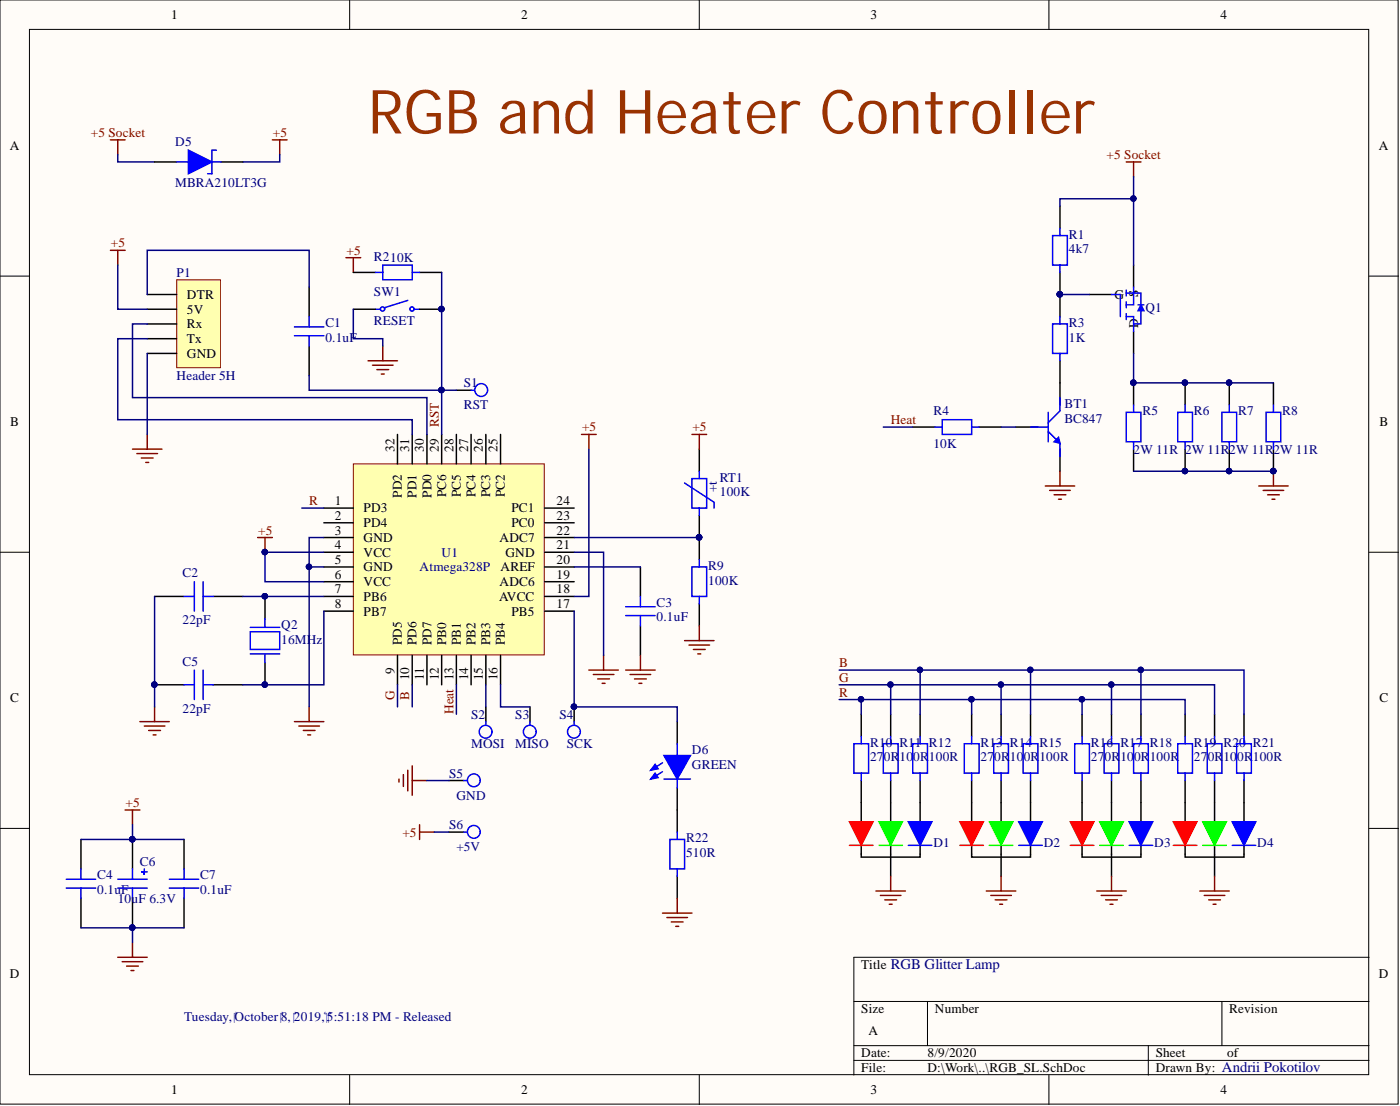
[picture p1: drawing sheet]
<svg xmlns="http://www.w3.org/2000/svg" width="241mm" height="190mm" viewBox="0 0 241 190" stroke-linecap="round" stroke-linejoin="round" font-family="sans-serif">
<g fill="#fffcf8" stroke="#000" stroke-width=".17">
<path d="M0 0h241v190.2h-241z"/>
<path d="M5.1 5.1h230.8v180h-230.8z"/>
</g>
<g fill="none" stroke="#000" stroke-width=".17">
<path d="M60.3 0v5.1M120.5 0v5.1M180.8 0v5.1M0 47.6h5.1M236 47.6h5.1M0 95.1h5.1M236 95.1h5.1M0 142.7h5.1M236 142.7h5.1M147.2 172.5h88.8M159.9 172.5v7.6M210.6 172.5v7.6"/>
<path d="M236 164.9h-88.8v20.3M60.3 185.2v5.1M120.5 185.2v5.1M147.2 180.1h88.8M147.2 182.6h88.8M180.8 185.2v5.1M197.9 180.1v5.1"/>
</g>
<path d="M59.6 44.4h2.6M60.9 44.4v2.5M66 59.6v2.5M63.4 62.1h5.1M64.2 62.9h3.5M65 63.7h2M65.7 64.4h.5" fill="none" stroke="#800000" stroke-width=".25"/>
<path d="M53.3 49.5v5M53.3 59.6v5.1M60.9 46.9h3.8M60.9 53.3h3.8M72.3 46.9h3.8M72.3 53.3h3.8" fill="none" stroke="#000" stroke-width=".25"/>
<g fill="none" stroke="#00f" stroke-width=".25">
<path d="M50.7 56.3h5.1M50.7 57.8h5.1M53.3 54.5v1.8M53.3 57.8v1.8M64.7 46.9h1.3M64.7 53.3h.8M66 45.7h5v2.5h-5zM70.3 51.7l-4.1 1.3M71 46.9h1.3M71.6 53.3h.7"/>
<circle cx="65.9" cy="53.2" r=".37"/>
<circle cx="71" cy="53.2" r=".37"/>
</g>
<circle cx="76.1" cy="53.2" r=".47" fill="#000080" stroke="#000080" stroke-width=".17"/>
<path d="M60.9 79.9h32.9v32.9h-32.9z" fill="#ffffb0" stroke="#800000" stroke-width=".17"/>
<g fill="none" stroke="#000" stroke-width=".25">
<path d="M182.7 35.5v3.8M182.7 46.9v7.6M68.5 74.8v5.1M71 74.8v5.1M73.6 74.8v5.1M76.1 74.8v5.1M78.7 74.8v5.1M81.2 74.8v5.1M83.7 74.8v5.1M86.3 74.8v5.1M157.3 73.6h3.8M168.7 73.6h3.8"/>
<path d="M182.7 62.1v3.8M55.8 87.5h5.1M55.8 90h5.1M55.8 92.6h5.1M55.8 95.1h5.1M55.8 97.7h5.1M93.9 87.5h5.1M93.9 90h5.1M93.9 92.6h5.1M93.9 95.1h5.1M93.9 97.7h5.1M110.4 97.7v5"/>
<path d="M26.6 102.7h5.1M26.6 118h5.1M36.8 102.7h5.1M36.8 118h5.1M45.7 102.7v3.8M45.7 114.1v3.9M55.8 100.2h5.1M55.8 102.7h5.1M55.8 105.3h5.1M68.5 112.9v5.1M71 112.9v5.1M73.6 112.9v5.1"/>
<path d="M76.1 112.9v5.1M78.7 112.9v5.1M81.2 112.9v5.1M83.7 112.9v5.1M86.3 112.9v5.1M93.9 100.2h5.1M93.9 102.7h5.1M93.9 105.3h5.1M110.4 107.8v5.1M148.4 138.2v3.9M14 144.6v5.1M14 154.7v5.1"/>
<path d="M148.4 145.6v1.5"/>
</g>
<g fill="none" stroke="#800000" stroke-width=".25">
<path d="M100.2 74.8h2.6M101.5 74.8v2.6M44.4 92.6h2.5M45.7 92.6v2.5M107.8 115.4h5.1M108.6 116.2h3.6M109.4 116.9h2M110.1 117.7h.5M110.4 112.9v2.5M21.6 139.5h2.5M22.8 139.5v2.6M24.1 124.3h5.1"/>
<path d="M24.9 125.1h3.5M25.6 125.8h2.1M26.4 126.6h.5M26.6 121.8v2.5M50.7 124.3h5.1M51.5 125.1h3.6M52.3 125.8h2M53 126.6h.5M53.3 121.8v2.5M68.8 134.2v.5M69.5 133.4v2.1M70.3 132.7v3.5"/>
<path d="M71 131.9v5.1M71 134.4h2.6M72.3 142.1v2.5M72.3 143.3h2.6M20.3 164.9h5.1M21.1 165.6h3.5M21.8 166.4h2.1M22.6 167.2h.5M22.8 162.3v2.6"/>
</g>
<g fill="#000080" stroke="#000080" stroke-width=".17">
<circle cx="45.6" cy="95.1" r=".47"/>
<circle cx="45.6" cy="102.7" r=".47"/>
<circle cx="45.6" cy="117.9" r=".47"/>
<circle cx="26.6" cy="117.9" r=".47"/>
<circle cx="182.7" cy="50.7" r=".47"/>
</g>
<g fill="none" stroke="#00f" stroke-width=".25">
<path d="M182.7 39.3v1.3M181.4 55.8h2.6v5.1h-2.6zM181.4 40.6h2.6v5.1h-2.6zM182.7 45.7v1.2M182.7 54.5v1.3M161.1 73.6h1.3M162.4 72.3h5.1v2.5h-5.1zM167.5 73.6h1.2M182.7 60.9v1.2M31.7 102.7h1.8M31.7 118h1.8M33.5 100.2v5.1"/>
<path d="M33.5 115.4v5.1M35 100.2v5.1M35 115.4v5.1M35 102.7h1.8M35 118h1.8M43.1 108.8h5.1v3.1h-5.1zM43.1 112.6h5.1M43.1 108.1h5.1M45.7 106.5v1.6M45.7 112.6v1.5M107.8 104.5h5.1M107.8 106h5.1"/>
<path d="M110.4 102.7v1.8M110.4 106v1.8M11.4 151.4h5.1M11.4 153h5.1M14 149.7v1.7M14 153v1.7"/>
</g>
<path d="M146.4 145.6h4.1" fill="none" stroke="#f00" stroke-width=".25"/>
<path d="M146.4 141.5h4.1l-2.1 4.1z" fill="#f00"/>
<path d="M146.4 141.5h4.1l-2.1 4.1z" fill="none" stroke="#f00" stroke-width=".25"/>
<path d="M153.5 138.2v3.9M153.5 145.6v1.5" fill="none" stroke="#000" stroke-width=".25"/>
<path d="M151.5 145.6h4" fill="none" stroke="#0f0" stroke-width=".25"/>
<path d="M151.5 141.5h4l-2 4.1z" fill="#0f0"/>
<path d="M151.5 141.5h4l-2 4.1z" fill="none" stroke="#0f0" stroke-width=".25"/>
<path d="M158.6 138.2v3.9M158.6 145.6v1.5" fill="none" stroke="#000" stroke-width=".25"/>
<path d="M156.6 145.6h4" fill="none" stroke="#00f" stroke-width=".25"/>
<path d="M156.6 141.5h4l-2 4.1z" fill="#00f"/>
<path d="M156.6 141.5h4l-2 4.1z" fill="none" stroke="#00f" stroke-width=".25"/>
<path d="M167.5 138.2v3.9M148.4 147.1v.5h10.2v-.5M153.5 147.1v3.8M167.5 145.6v1.5" fill="none" stroke="#000" stroke-width=".25"/>
<path d="M165.4 145.6h4.1" fill="none" stroke="#f00" stroke-width=".25"/>
<path d="M165.4 141.5h4.1l-2 4.1z" fill="#f00"/>
<path d="M165.4 141.5h4.1l-2 4.1z" fill="none" stroke="#f00" stroke-width=".25"/>
<path d="M172.5 138.2v3.9M172.5 145.6v1.5" fill="none" stroke="#000" stroke-width=".25"/>
<path d="M170.5 145.6h4.1" fill="none" stroke="#0f0" stroke-width=".25"/>
<path d="M170.5 141.5h4.1l-2.1 4.1z" fill="#0f0"/>
<path d="M170.5 141.5h4.1l-2.1 4.1z" fill="none" stroke="#0f0" stroke-width=".25"/>
<path d="M177.6 138.2v3.9M177.6 145.6v1.5" fill="none" stroke="#000" stroke-width=".25"/>
<path d="M175.6 145.6h4.1" fill="none" stroke="#00f" stroke-width=".25"/>
<path d="M175.6 141.5h4.1l-2.1 4.1z" fill="#00f"/>
<path d="M175.6 141.5h4.1l-2.1 4.1z" fill="none" stroke="#00f" stroke-width=".25"/>
<path d="M186.5 138.2v3.9M167.5 147.1v.5h10.1v-.5M172.5 147.1v3.8M186.5 145.6v1.5" fill="none" stroke="#000" stroke-width=".25"/>
<path d="M184.5 145.6h4" fill="none" stroke="#f00" stroke-width=".25"/>
<path d="M184.5 141.5h4l-2 4.1z" fill="#f00"/>
<path d="M184.5 141.5h4l-2 4.1z" fill="none" stroke="#f00" stroke-width=".25"/>
<path d="M191.6 138.2v3.9M191.6 145.6v1.5" fill="none" stroke="#000" stroke-width=".25"/>
<path d="M189.5 145.6h4.1" fill="none" stroke="#0f0" stroke-width=".25"/>
<path d="M189.5 141.5h4.1l-2 4.1z" fill="#0f0"/>
<path d="M189.5 141.5h4.1l-2 4.1z" fill="none" stroke="#0f0" stroke-width=".25"/>
<path d="M196.7 138.2v3.9M196.7 145.6v1.5" fill="none" stroke="#000" stroke-width=".25"/>
<path d="M194.6 145.6h4.1" fill="none" stroke="#00f" stroke-width=".25"/>
<path d="M194.6 141.5h4.1l-2 4.1z" fill="#00f"/>
<path d="M194.6 141.5h4.1l-2 4.1z" fill="none" stroke="#00f" stroke-width=".25"/>
<path d="M204.3 138.2v3.9M186.5 147.1v.5h10.2v-.5M191.6 147.1v3.8M204.3 145.6v1.5" fill="none" stroke="#000" stroke-width=".25"/>
<path d="M202.2 145.6h4.1" fill="none" stroke="#f00" stroke-width=".25"/>
<path d="M202.2 141.5h4.1l-2 4.1z" fill="#f00"/>
<path d="M202.2 141.5h4.1l-2 4.1z" fill="none" stroke="#f00" stroke-width=".25"/>
<path d="M209.3 138.2v3.9M209.3 145.6v1.5" fill="none" stroke="#000" stroke-width=".25"/>
<path d="M207.3 145.6h4.1" fill="none" stroke="#0f0" stroke-width=".25"/>
<path d="M207.3 141.5h4.1l-2.1 4.1z" fill="#0f0"/>
<path d="M207.3 141.5h4.1l-2.1 4.1z" fill="none" stroke="#0f0" stroke-width=".25"/>
<path d="M214.4 138.2v3.9M214.4 145.6v1.5" fill="none" stroke="#000" stroke-width=".25"/>
<path d="M212.4 145.6h4" fill="none" stroke="#00f" stroke-width=".25"/>
<path d="M212.4 141.5h4l-2 4.1z" fill="#00f"/>
<path d="M191.6 50.7h1.5v3.8M194.1 54.5h1.3v2.6M194.1 50.5h2.6v5.3h-1.3M194.1 50v1M194.1 52v1M194.1 54v1M195.4 49.5v3h-1.3M196.1 52.5h1.1M212.4 141.5h4l-2 4.1z" fill="none" stroke="#00f" stroke-width=".25"/>
<path d="M187.8 50.7h3.8M195.4 45.7v3.8M195.4 57.1v3.8M204.3 147.1v.5h10.1v-.5M209.3 147.1v3.8" fill="none" stroke="#000" stroke-width=".25"/>
<path d="M196.7 52.5l.5 1h-1.1z" fill="#00f"/>
<path d="M196.7 52.5l.5 1h-1.1zM180.7 71v5.1M180.7 74.3l2 2M182.7 70.8l-2 2M118 83.2l5.1 3.3v1M119.3 82.4h2.5v5.1h-2.5zM119.3 97.7h2.5v5h-2.5zM120.5 81.2v1.2M120.5 87.5v1.3M120.5 96.4v1.3M120.5 102.7v1.3" fill="none" stroke="#00f" stroke-width=".25"/>
<path d="M120.5 77.4v3.8M175.1 73.6h3.8M182.7 65.9v3.9M182.7 77.4v3.8M120.5 88.8v7.6M120.5 104v3.8" fill="none" stroke="#000" stroke-width=".25"/>
<circle cx="120.5" cy="92.5" r=".47" fill="#000080" stroke="#000080" stroke-width=".17"/>
<path d="M181.7 76.1l.7-.8 .3 1z" fill="#00f"/>
<g fill="none" stroke="#00f" stroke-width=".25">
<path d="M177.6 73.6h3.1M181.7 76.1l.7-.8 .3 1zM182.7 68.5v2.3M182.7 76.3v2.3M194.1 71h2.6v5.1h-2.6zM195.4 69.8v1.2M195.4 76.1v1.3M203 71h2.5v5.1h-2.5zM204.3 69.8v1.2M204.3 76.1v1.3M210.6 71h2.5v5.1h-2.5zM211.9 69.8v1.2"/>
<path d="M211.9 76.1v1.3M218.2 71h2.6v5.1h-2.6zM219.5 69.8v1.2M219.5 76.1v1.3"/>
</g>
<g fill="none" stroke="#800000" stroke-width=".25">
<path d="M19 24.1h2.6M20.3 24.1v2.5M46.9 24.1h2.6M48.2 24.1v2.5M194.1 27.9h2.6M195.4 27.9v2.5M119.3 74.8h2.5M120.5 74.8v2.6M180.2 83.7h5M180.9 84.5h3.6M181.7 85.2h2M182.4 86h.5"/>
<path d="M182.7 81.2v2.5M217 83.7h5M217.7 84.5h3.6M218.5 85.2h2M219.2 86h.5M219.5 81.2v2.5M101.5 115.4h5.1M102.3 116.2h3.5M103 116.9h2M103.8 117.7h.5M104 112.9v2.5M118 110.3h5.1"/>
<path d="M118.8 111.1h3.5M119.5 111.9h2M120.3 112.6h.5M120.5 107.8v2.5M151 153.5h5.1M151.7 154.2h3.6M152.5 155h2M153.3 155.8h.5M153.5 150.9v2.6M170 153.5h5.1M170.8 154.2h3.5M171.5 155h2.1"/>
<path d="M172.3 155.8h.5M172.5 150.9v2.6M189 153.5h5.1M189.8 154.2h3.6M190.6 155h2M191.3 155.8h.5M191.6 150.9v2.6M206.8 153.5h5.1M207.6 154.2h3.5M208.3 155h2.1M209.1 155.8h.5M209.3 150.9v2.6"/>
</g>
<g fill="#000080" stroke="#000080" stroke-width=".17">
<circle cx="219.4" cy="81.1" r=".47"/>
<circle cx="195.3" cy="65.9" r=".47"/>
<circle cx="204.2" cy="81.1" r=".47"/>
<circle cx="204.2" cy="65.9" r=".47"/>
<circle cx="211.8" cy="81.1" r=".47"/>
<circle cx="211.8" cy="65.9" r=".47"/>
</g>
<path d="M195.4 65.9v3.9M195.4 77.4v3.8M204.3 65.9v3.9M204.3 77.4v3.8M211.9 65.9v3.9M211.9 77.4v3.8M219.5 65.9v3.9M219.5 77.4v3.8" fill="none" stroke="#000" stroke-width=".25"/>
<path d="M30.4 48.2h7.6v15.1h-7.6z" fill="#ffffb0" stroke="#800000" stroke-width=".17"/>
<path d="M25.4 50.7h5M25.4 53.3h5M25.4 55.8h5M25.4 58.3h5M25.4 60.9h5M116.7 124.3v3.8M116.7 135.7v3.8" fill="none" stroke="#000" stroke-width=".25"/>
<path d="M19 43.1h2.6M20.3 43.1v2.6M22.8 77.4h5.1M23.6 78.1h3.6M24.4 78.9h2M25.1 79.6h.5M25.4 74.8v2.6" fill="none" stroke="#800000" stroke-width=".25"/>
<path d="M114.4 134.2h4.6M116.7 128.1v2M116.7 134.2v1.5" fill="none" stroke="#00f" stroke-width=".25"/>
<path d="M112.9 133.2l.5 .7-1.2 .3z" fill="#00f"/>
<path d="M112.9 133.2l.5 .7-1.2 .3zM114.2 132.9l-2 1.3" fill="none" stroke="#00f" stroke-width=".25"/>
<path d="M112.9 131.7l.5 .7-1.2 .3z" fill="#00f"/>
<path d="M112.9 131.7l.5 .7-1.2 .3zM114.2 131.4l-2 1.3" fill="none" stroke="#00f" stroke-width=".25"/>
<path d="M114.4 130.1h4.6l-2.3 4.1z" fill="#00f"/>
<g fill="none" stroke="#00f" stroke-width=".25">
<path d="M30.4 27.9h2.1M36.5 25.9v4M36.5 27.9h1.6M81.2 67.2h.5M79.9 134.4h.5M83.7 124.3v.5M91.3 124.3v.5M99 124.3v.5M114.4 130.1h4.6l-2.3 4.1zM147.2 128.1h2.5v5.1h-2.5zM148.4 126.8v1.3M148.4 133.2v1.2"/>
<path d="M152.2 128.1h2.6v5.1h-2.6zM153.5 126.8v1.3M153.5 133.2v1.2M157.3 128.1h2.6v5.1h-2.6zM158.6 126.8v1.3M158.6 133.2v1.2M166.2 128.1h2.5v5.1h-2.5zM167.5 126.8v1.3M167.5 133.2v1.2M171.3 128.1h2.5v5.1h-2.5zM172.5 126.8v1.3M172.5 133.2v1.2"/>
<path d="M176.4 128.1h2.5v5.1h-2.5zM177.6 126.8v1.3M177.6 133.2v1.2M185.2 128.1h2.6v5.1h-2.6zM186.5 126.8v1.3M186.5 133.2v1.2M190.3 128.1h2.5v5.1h-2.5zM191.6 126.8v1.3M191.6 133.2v1.2M195.4 128.1h2.5v5.1h-2.5zM196.7 126.8v1.3M196.7 133.2v1.2"/>
<path d="M203 128.1h2.5v5.1h-2.5zM204.3 126.8v1.3M204.3 133.2v1.2M208.1 128.1h2.5v5.1h-2.5zM209.3 126.8v1.3M209.3 133.2v1.2M213.1 128.1h2.6v5.1h-2.6zM214.4 126.8v1.3M214.4 133.2v1.2M20.3 153h5.1M20.3 151.4h5.1M22.8 149.7v1.7"/>
<path d="M22.8 153v1.7M24.9 149.7v1v-.5h-.5h1M29.2 153h5.1M29.2 151.4h5.1M31.7 149.7v1.7M31.7 153v1.7M79.9 143.3h.5M115.5 144.6h2.5v5.1h-2.5zM116.7 143.3v1.3M116.7 149.7v1.2"/>
<circle cx="82.9" cy="67.2" r="1.1"/>
<circle cx="81.7" cy="134.4" r="1.1"/>
<circle cx="83.7" cy="126" r="1.1"/>
<circle cx="91.3" cy="126" r="1.1"/>
<circle cx="98.9" cy="126" r="1.1"/>
<circle cx="81.7" cy="143.3" r="1.1"/>
</g>
<g fill="none" stroke="#000" stroke-width=".25">
<path d="M26.6 27.9h3.8M38.1 27.9h3.8M78.7 67.2h2.5M77.4 134.4h2.5M83.7 121.8v2.5M91.3 121.8v2.5M99 121.8v2.5M116.7 139.5v3.8M148.4 123v3.8M148.4 134.4v3.8M153.5 123v3.8M153.5 134.4v3.8"/>
<path d="M158.6 123v3.8M158.6 134.4v3.8M167.5 123v3.8M167.5 134.4v3.8M172.5 123v3.8M172.5 134.4v3.8M177.6 123v3.8M177.6 134.4v3.8M186.5 123v3.8M186.5 134.4v3.8M191.6 123v3.8M191.6 134.4v3.8"/>
<path d="M196.7 123v3.8M196.7 134.4v3.8M204.3 123v3.8M204.3 134.4v3.8M209.3 123v3.8M209.3 134.4v3.8M214.4 123v3.8M214.4 134.4v3.8M22.8 144.6v5.1M22.8 154.7v5.1M31.7 144.6v5.1M31.7 154.7v5.1"/>
<path d="M77.4 143.3h2.5M116.7 150.9v3.8"/>
</g>
<path d="M114.2 157.3h5.1M114.9 158h3.6M115.7 158.8h2M116.5 159.6h.5M116.7 154.7v2.6" fill="none" stroke="#800000" stroke-width=".25"/>
<g fill="#000080" stroke="#000080" stroke-width=".17">
<circle cx="98.9" cy="121.7" r=".47"/>
<circle cx="22.8" cy="144.6" r=".47"/>
<circle cx="22.8" cy="159.8" r=".47"/>
<circle cx="45.6" cy="95.1" r=".47"/>
<circle cx="53.2" cy="97.6" r=".47"/>
<circle cx="45.6" cy="102.7" r=".47"/>
<circle cx="45.6" cy="117.9" r=".47"/>
<circle cx="26.6" cy="117.9" r=".47"/>
<circle cx="120.5" cy="92.5" r=".47"/>
<circle cx="186.5" cy="120.5" r=".47"/>
<circle cx="167.4" cy="120.5" r=".47"/>
<circle cx="172.5" cy="117.9" r=".47"/>
<circle cx="191.5" cy="117.9" r=".47"/>
<circle cx="177.6" cy="115.4" r=".47"/>
<circle cx="196.6" cy="115.4" r=".47"/>
<circle cx="182.7" cy="50.7" r=".47"/>
<circle cx="195.3" cy="34.2" r=".47"/>
<circle cx="153.5" cy="117.9" r=".47"/>
<circle cx="158.6" cy="115.4" r=".47"/>
<circle cx="148.4" cy="120.5" r=".47"/>
<circle cx="211.8" cy="65.9" r=".47"/>
<circle cx="204.2" cy="65.9" r=".47"/>
<circle cx="195.3" cy="65.9" r=".47"/>
<circle cx="204.2" cy="81.1" r=".47"/>
<circle cx="211.8" cy="81.1" r=".47"/>
<circle cx="219.4" cy="81.1" r=".47"/>
<circle cx="76.1" cy="67.2" r=".47"/>
<circle cx="76.1" cy="53.2" r=".47"/>
</g>
<g fill="none" stroke="#000080" stroke-width=".25">
<path d="M20.3 26.6v1.3h6.3M48.2 26.6v1.3h-6.3M182.7 35.5v-1.3h12.7v11.5M195.4 30.4v3.8M20.3 45.7v7.6h5.1M25.4 58.3h-5.1v14h50.7v2.5M25.4 55.8h-2.6v12.7h50.8v6.3M53.3 49.5v-6.4h-27.9v7.6M60.9 53.3v5h5.1v1.3M76.1 46.9v27.9M182.7 50.7h5.1M25.4 60.9v13.9"/>
<path d="M53.3 64.7v2.5h25.4M101.5 77.4v25.3h-2.5M152.2 73.6h5.1M172.5 73.6h2.6M195.4 60.9v5h24.1M52 87.5h3.8M53.3 97.7h2.5M55.8 95.1h-10.1v5.1h10.1M55.8 92.6h-2.5v29.2M99 95.1h5v17.8M99 97.7h11.4M99 92.6h21.5"/>
<path d="M195.4 81.2h24.1M26.6 102.7v19.1M41.9 102.7h13.9M55.8 105.3v12.7h-13.9M68.5 118v3.8M71 118v3.8M78.7 118v5M83.7 118v3.8M86.3 118v3.8h5M99 105.3v16.5h17.7v2.5M144.6 118h8.9M144.6 115.4h14"/>
<path d="M172.5 118v5M177.6 115.4v7.6M191.6 118v5M196.7 115.4v7.6M73.6 134.4h3.8M144.6 120.5h3.8M148.4 123v-2.5h55.9v2.5M153.5 123v-5h55.8v5M158.6 123v-7.6h55.8v7.6M167.5 120.5v2.5M186.5 120.5v2.5M14 144.6h17.7"/>
<path d="M22.8 159.8h8.9M22.8 142.1v2.5M74.9 143.3h2.5"/>
</g>
<path d="M32.5 25.9l4 2-4 2z" fill="#00f"/>
<path d="M32.5 25.9l4 2-4 2zM35.8 29.9h.7M36.5 25.9h.8" fill="none" stroke="#00f" stroke-width=".25"/>
<path d="M14 159.8h8.8v2.5" fill="none" stroke="#000080" stroke-width=".25"/>
<circle cx="22.8" cy="159.8" r=".47" fill="#000080" stroke="#000080" stroke-width=".17"/>
<text font-size="10.5" fill="#930" x="63.4" y="23">RGB and Heater Controller</text>
<g font-size="2.3">
<text x="29.5" y="3.3">1</text>
<text x="89.8" y="3.3">2</text>
<text x="150" y="3.3">3</text>
<text x="210.4" y="3.3">4</text>
<text x="1.7" y="25.8">A</text>
<text x="237.7" y="25.8">A</text>
<text x="32.2" y="51.5">DTR</text>
<text x="192.1" y="51.5">G</text>
<text x="196.1" y="51.2" transform="rotate(-90 196.1 51.2)">S</text>
<text x="32.2" y="54">5V</text>
<text x="32.2" y="56.6">Rx</text>
<text x="32.2" y="59.1">Tx</text>
<text x="196.1" y="56.6" transform="rotate(-90 196.1 56.6)">D</text>
<text x="32.2" y="61.6">GND</text>
<text x="1.8" y="73.4">B</text>
<text x="68" y="77.9" transform="rotate(-90 68 77.9)">32</text>
<text x="70.5" y="77.9" transform="rotate(-90 70.5 77.9)">31</text>
<text x="73.1" y="77.9" transform="rotate(-90 73.1 77.9)">30</text>
<text x="75.6" y="77.9" transform="rotate(-90 75.6 77.9)">29</text>
<text x="78.2" y="77.9" transform="rotate(-90 78.2 77.9)">28</text>
<text x="80.7" y="77.9" transform="rotate(-90 80.7 77.9)">27</text>
<text x="83.2" y="77.9" transform="rotate(-90 83.2 77.9)">26</text>
<text x="85.8" y="77.9" transform="rotate(-90 85.8 77.9)">25</text>
<text x="237.8" y="73.4">B</text>
<text x="57.7" y="87">1</text>
<text x="57.7" y="89.5">2</text>
<text x="62.7" y="88.3">PD3</text>
<text x="69.3" y="85.7" transform="rotate(-90 69.3 85.7)">PD2</text>
<text x="71.8" y="85.7" transform="rotate(-90 71.8 85.7)">PD1</text>
<text x="74.3" y="85.7" transform="rotate(-90 74.3 85.7)">PD0</text>
<text x="76.9" y="85.7" transform="rotate(-90 76.9 85.7)">PC6</text>
<text x="79.4" y="85.7" transform="rotate(-90 79.4 85.7)">PC5</text>
<text x="82" y="85.7" transform="rotate(-90 82 85.7)">PC4</text>
<text x="84.5" y="85.7" transform="rotate(-90 84.5 85.7)">PC3</text>
<text x="87" y="85.7" transform="rotate(-90 87 85.7)">PC2</text>
<text x="88.1" y="88.3">PC1</text>
<text x="95.9" y="89.5">23</text>
<text x="95.9" y="87">24</text>
<text x="57.7" y="92.1">3</text>
<text x="57.7" y="94.6">4</text>
<text x="62.7" y="90.8">PD4</text>
<text x="62.7" y="93.3">GND</text>
<text x="62.7" y="95.9">VCC</text>
<text x="86.1" y="93.3">ADC7</text>
<text x="87.1" y="95.9">GND</text>
<text x="88.1" y="90.8">PC0</text>
<text x="95.9" y="94.6">21</text>
<text x="95.9" y="92.1">22</text>
<text x="57.7" y="97.2">5</text>
<text x="57.7" y="99.7">6</text>
<text x="62.7" y="98.4">GND</text>
<text x="62.7" y="101">VCC</text>
<text x="86.1" y="101">ADC6</text>
<text x="86.3" y="98.4">AREF</text>
<text x="95.9" y="99.7">19</text>
<text x="95.9" y="97.2">20</text>
<text x="57.7" y="102.2">7</text>
<text x="57.7" y="104.8">8</text>
<text x="62.7" y="103.5">PB6</text>
<text x="62.7" y="106">PB7</text>
<text x="86" y="103.5">AVCC</text>
<text x="88.1" y="106">PB5</text>
<text x="95.9" y="104.8">17</text>
<text x="95.9" y="102.2">18</text>
<text x="69.3" y="111.1" transform="rotate(-90 69.3 111.1)">PD5</text>
<text x="71.8" y="111.1" transform="rotate(-90 71.8 111.1)">PD6</text>
<text x="74.3" y="111.1" transform="rotate(-90 74.3 111.1)">PD7</text>
<text x="76.9" y="111.1" transform="rotate(-90 76.9 111.1)">PB0</text>
<text x="79.4" y="111.1" transform="rotate(-90 79.4 111.1)">PB1</text>
<text x="82" y="111.1" transform="rotate(-90 82 111.1)">PB2</text>
<text x="84.5" y="111.1" transform="rotate(-90 84.5 111.1)">PB3</text>
<text x="87" y="111.1" transform="rotate(-90 87 111.1)">PB4</text>
<text x="68" y="116.1" transform="rotate(-90 68 116.1)">9</text>
<text x="70.5" y="117.2" transform="rotate(-90 70.5 117.2)">10</text>
<text x="73.1" y="117.1" transform="rotate(-90 73.1 117.1)">11</text>
<text x="75.6" y="117.2" transform="rotate(-90 75.6 117.2)">12</text>
<text x="80.7" y="117.2" transform="rotate(-90 80.7 117.2)">14</text>
<text x="83.2" y="117.2" transform="rotate(-90 83.2 117.2)">15</text>
<text x="85.8" y="117.2" transform="rotate(-90 85.8 117.2)">16</text>
<text x="1.8" y="120.9">C</text>
<text x="237.8" y="120.9">C</text>
<text x="148.4" y="166.9">Title RGB Glitter Lamp</text>
<text x="1.7" y="168.5">D</text>
<text x="237.7" y="168.5">D</text>
<text x="148.4" y="174.5">Size</text>
<text x="149.7" y="178.3">A</text>
<text x="161.1" y="174.5">Number</text>
<text x="211.9" y="174.5">Revision</text>
<text x="148.4" y="182.1">Date:</text>
<text x="148.4" y="184.7">File:</text>
<text x="159.9" y="182.1">8/9/2020</text>
<text x="159.9" y="184.7">D:\Work\..\RGB_SL.SchDoc</text>
<text x="199.2" y="182.1">Sheet</text>
<text x="199.2" y="184.7">Drawn By: Andrii Pokotilov</text>
<text x="211.5" y="182.1">of</text>
<text x="29.5" y="188.5">1</text>
<text x="89.8" y="188.5">2</text>
<text x="150" y="188.5">3</text>
<text x="210.4" y="188.5">4</text>
</g>
<g font-size="2.3" fill="#800000">
<text x="15.6" y="23.6">+5 Socket</text>
<text x="47" y="23.6">+5</text>
<text x="190.7" y="27.4">+5 Socket</text>
<text x="19.1" y="42.6">+5</text>
<text x="59.7" y="43.9">+5</text>
<text x="75.6" y="73.6" transform="rotate(-90 75.6 73.6)">RST</text>
<text x="100.3" y="74.3">+5</text>
<text x="119.3" y="74.3">+5</text>
<text x="153.5" y="73.1">Heat</text>
<text x="53.3" y="87">R</text>
<text x="44.5" y="92.1">+5</text>
<text x="144.6" y="117.4">G</text>
<text x="144.6" y="114.9">B</text>
<text x="144.6" y="120">R</text>
<text x="68" y="120.5" transform="rotate(-90 68 120.5)">G</text>
<text x="70.5" y="120.5" transform="rotate(-90 70.5 120.5)">B</text>
<text x="78.2" y="123" transform="rotate(-90 78.2 123)">Heat 13</text>
<text x="21.7" y="139">+5</text>
<text x="69.4" y="144.1">+5</text>
</g>
<g font-size="2.3" fill="#000080">
<text x="30.2" y="25.1">D5</text>
<text x="30.2" y="32.2">MBRA210LT3G</text>
<text x="184.2" y="41.1">R1</text>
<text x="30.4" y="47.7">P1</text>
<text x="64.5" y="44.9">R210K</text>
<text x="184.2" y="43.6">4k7</text>
<text x="64.5" y="51">SW1</text>
<text x="197.4" y="53.8">Q1</text>
<text x="56.1" y="56.3">C1</text>
<text x="56.1" y="58.8">0.1uF</text>
<text x="64.5" y="56.1">RESET</text>
<text x="184.2" y="56.3">R3</text>
<text x="184.2" y="58.8">1K</text>
<text x="30.4" y="65.4">Header 5H</text>
<text x="79.9" y="66.7">S1</text>
<text x="79.9" y="70.5">RST</text>
<text x="160.9" y="71.5">R4</text>
<text x="183.5" y="70.3">BT1</text>
<text x="196.9" y="71.5">R5</text>
<text x="205.8" y="71.5">R6</text>
<text x="213.4" y="71.5">R7</text>
<text x="221" y="71.5">R8</text>
<text x="160.9" y="77.1">10K</text>
<text x="183.5" y="72.8">BC847</text>
<text x="124.1" y="82.9">RT1</text>
<text x="195.4" y="78.1">2W 11R 2W 11R</text>
<text x="211.9" y="78.1">2W 11R2W 11R</text>
<text x="123.6" y="84.7" transform="rotate(-90 123.6 84.7)">+t</text>
<text x="124.1" y="85.5">100K</text>
<text x="76.1" y="95.9">U1</text>
<text x="31.5" y="99.4">C2</text>
<text x="72.3" y="98.4">Atmega328P</text>
<text x="122.1" y="98.2">R9</text>
<text x="122.1" y="100.7">100K</text>
<text x="31.5" y="107.6">22pF</text>
<text x="113.2" y="104.5">C3</text>
<text x="113.2" y="107">0.1uF</text>
<text x="48.5" y="108.3">Q2</text>
<text x="48.5" y="110.8">16MHz</text>
<text x="31.5" y="114.7">C5</text>
<text x="31.5" y="122.8">22pF</text>
<text x="81.2" y="123.8">S2</text>
<text x="88.8" y="123.8">S3</text>
<text x="96.4" y="123.8">S4</text>
<text x="81.2" y="128.9">MOSI</text>
<text x="88.8" y="128.9">MISO</text>
<text x="97.7" y="128.9">SCK</text>
<text x="119.3" y="129.9">D6</text>
<text x="150" y="128.6">R1</text>
<text x="150" y="131.1">27</text>
<text x="152.3" y="131.1">0R</text>
<text x="152.7" y="128.6">0</text>
<text x="155" y="128.6">R1</text>
<text x="155" y="131.1">10</text>
<text x="157.4" y="131.1">0R</text>
<text x="157.7" y="128.6">1</text>
<text x="160.1" y="128.6">R12</text>
<text x="160.1" y="131.1">100R</text>
<text x="169" y="128.6">R1</text>
<text x="169" y="131.1">27</text>
<text x="171.4" y="131.1">0R</text>
<text x="171.7" y="128.6">3</text>
<text x="174.1" y="128.6">R1</text>
<text x="174.1" y="131.1">10</text>
<text x="176.4" y="131.1">0R</text>
<text x="176.8" y="128.6">4</text>
<text x="179.1" y="128.6">R15</text>
<text x="179.1" y="131.1">100R</text>
<text x="188" y="128.6">R1</text>
<text x="188" y="131.1">27</text>
<text x="190.4" y="131.1">0R</text>
<text x="190.7" y="128.6">6</text>
<text x="193.1" y="128.6">R1</text>
<text x="193.1" y="131.1">10</text>
<text x="195.5" y="131.1">0R</text>
<text x="195.8" y="128.6">7</text>
<text x="198.2" y="128.6">R18</text>
<text x="198.2" y="131.1">100R</text>
<text x="205.8" y="128.6">R1</text>
<text x="205.8" y="131.1">27</text>
<text x="208.2" y="131.1">0R</text>
<text x="208.5" y="128.6">9</text>
<text x="210.9" y="128.6">R2</text>
<text x="210.9" y="131.1">10</text>
<text x="213.2" y="131.1">0R</text>
<text x="213.6" y="128.6">0</text>
<text x="215.9" y="128.6">R21</text>
<text x="215.9" y="131.1">100R</text>
<text x="77.4" y="133.9">S5</text>
<text x="78.7" y="137.7">GND</text>
<text x="119.3" y="132.4">GREEN</text>
<text x="77.4" y="142.8">S6</text>
<text x="24.1" y="149.2">C6</text>
<text x="78.7" y="146.6">+5V</text>
<text x="118.2" y="145.1">R22</text>
<text x="118.2" y="147.6">510R</text>
<text x="160.9" y="145.9">D1</text>
<text x="179.9" y="145.9">D2</text>
<text x="198.9" y="145.9">D3</text>
<text x="216.7" y="145.9">D4</text>
<text x="16.7" y="151.4">C4</text>
<text x="16.7" y="154">0.1uF</text>
<text x="20.3" y="155.5">10uF 6.3V</text>
<text x="34.5" y="151.4">C7</text>
<text x="34.5" y="154">0.1uF</text>
<text x="31.7" y="175.8">Tuesday, ‎October ‎8, ‎2019,‏‎5:51:18 PM - Released</text>
</g>
</svg>
